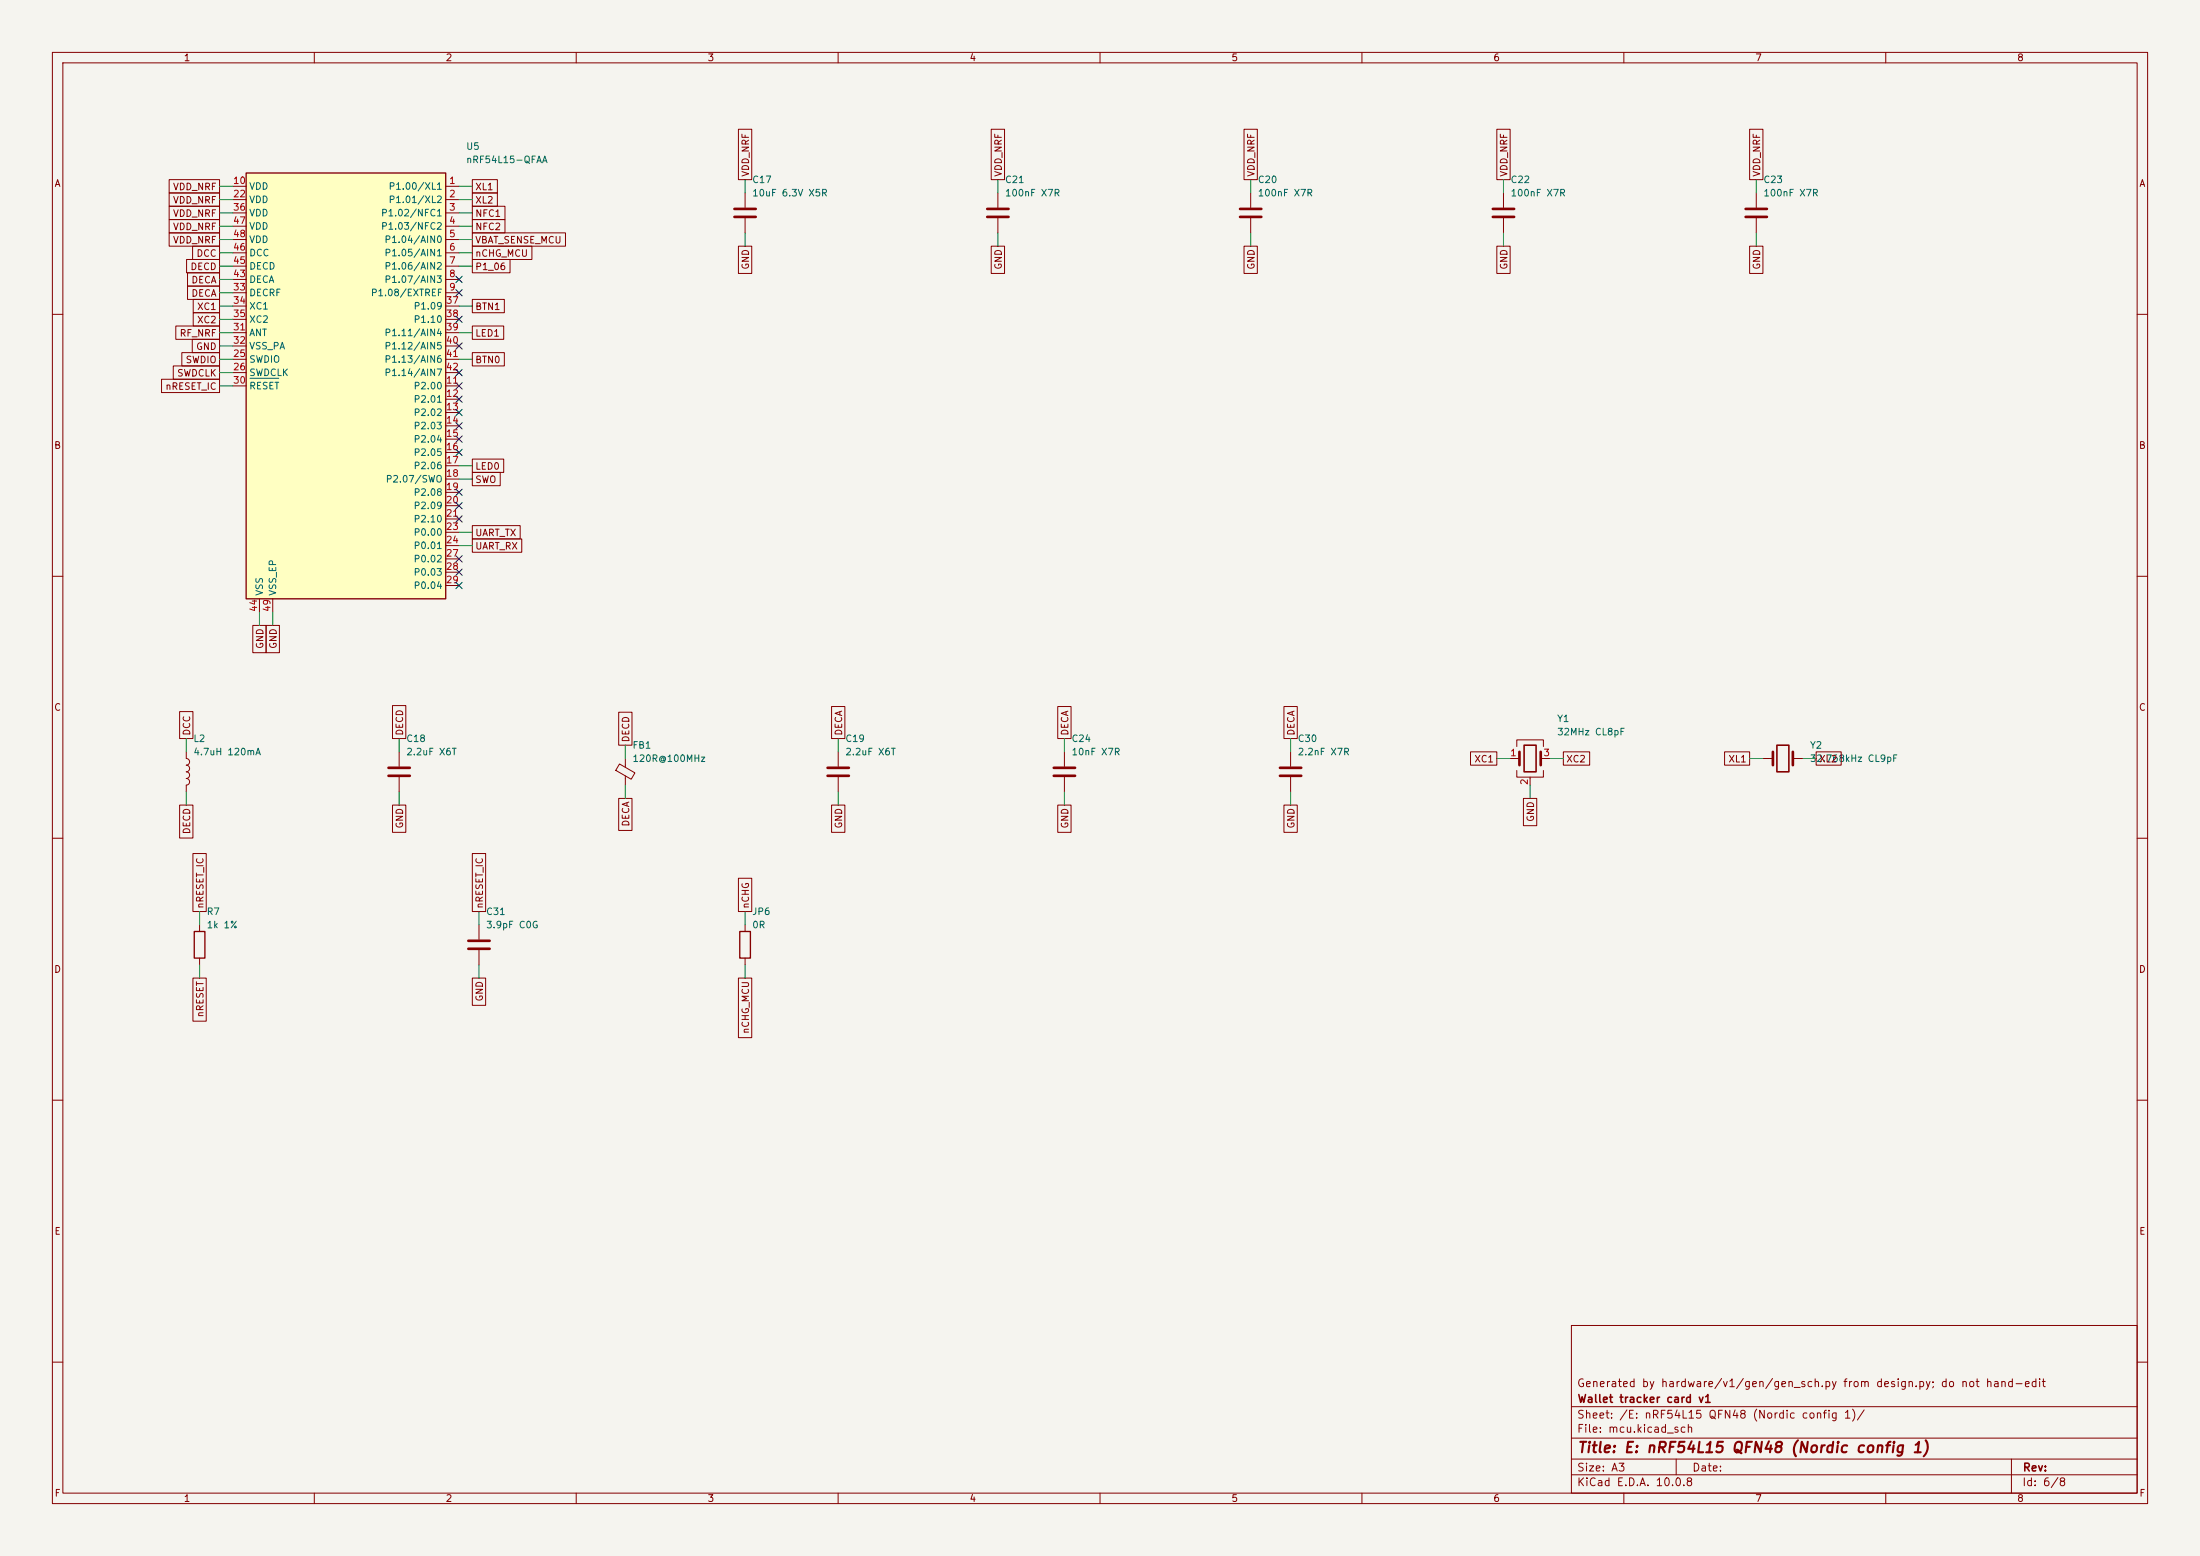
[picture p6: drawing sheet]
<svg xmlns="http://www.w3.org/2000/svg" width="420mm" height="297mm" viewBox="0 0 420 297" stroke-linecap="round" stroke-linejoin="round" font-family="sans-serif">
<path d="M0 0h420v297h-420z" fill="#f5f4ef" stroke="#f5f4ef" stroke-width=".19"/>
<g fill="none" stroke="#840000" stroke-width=".19">
<path d="M10 10h400v277h-400zM12 12h396v273h-396zM60 10v2M110 10v2M160 10v2M210 10v2M260 10v2M310 10v2M360 10v2M142.2 36.8v2.8M190.5 36.8v2.8M238.8 36.8v2.8"/>
<path d="M287 36.8v2.8M335.3 36.8v2.8M142.2 41.7v2.8M190.5 41.7v2.8M238.8 41.7v2.8M287 41.7v2.8M335.3 41.7v2.8M10 60h2M408 60h2M10 110h2M408 110h2M10 160h2"/>
<path d="M35.6 143.5v1.3a.64 .64 0 0 1 .6 .6 .64 .64 0 0 1-.6 .7 .64 .64 0 0 1 .6 .6 .64 .64 0 0 1-.6 .6 .64 .64 0 0 1 .6 .7 .64 .64 0 0 1-.6 .6 .64 .64 0 0 1 .6 .6 .64 .64 0 0 1-.6 .7v1.2M76.2 143.5v2.8M76.2 148.3v2.8M118.3 145.8l2.9 1.7-.7 1.2-2.9-1.7zM119.4 144.8v1.6M119.4 148.1v1.8M160 143.5v2.8M160 148.3v2.8M203.2 143.5v2.8M203.2 148.3v2.8M246.4 143.5v2.8M246.4 148.3v2.8"/>
<path d="M336.5 144.8h2M342.3 144.8h1.9M408 160h2M91.4 176.5v2.8M142.2 176.5v1.3M91.4 181.4v2.8M142.2 182.9v1.3M10 210h2M408 210h2M300 253h108v32h-108zM10 260h2M300 278.5h108"/>
<path d="M300 274.5h108M300 268.5h108M320 278.5v3M384 278.5v6.5M408 260h2M60 285v2M110 285v2M160 285v2M210 285v2M260 285v2M300 281.5h108M310 285v2"/>
<path d="M360 285v2"/>
</g>
<g fill="none" stroke="#840000" stroke-width=".51">
<path d="M140.2 39.9h4.1M188.5 39.9h4M236.7 39.9h4.1M285 39.9h4.1M333.2 39.9h4.1M140.2 41.4h4.1M188.5 41.4h4M236.7 41.4h4.1M285 41.4h4.1M333.2 41.4h4.1M74.2 146.6h4M74.2 148.1h4"/>
<path d="M158 146.6h4.1M158 148.1h4.1M201.2 146.6h4M201.2 148.1h4M244.3 146.6h4.1M244.3 148.1h4.1M338.5 143.5v2.6M342.3 143.5v2.6M89.4 179.6h4.1M89.4 181.1h4.1"/>
</g>
<path d="M141.2 177.8h2.1v5.1h-2.1z" fill="none" stroke="#840000" stroke-width=".25"/>
<path d="M339.2 142.2h2.3v5.1h-2.3z" fill="none" stroke="#840000" stroke-width=".3"/>
<path d="M47 33h38.1v81.3h-38.1z" fill="#ffffc2"/>
<path d="M47 33h38.1v81.3h-38.1zM37.1 177.8h2v5.1h-2z" fill="none" stroke="#840000" stroke-width=".25"/>
<g fill="none" stroke="#840000" stroke-width=".19">
<path d="M32.3 34.3h9.6v2.5h-9.6zM32.3 36.8h9.6v2.6h-9.6zM32.3 39.4h9.6v2.5h-9.6zM44.4 35.6h2.6M44.4 38.1h2.6M85.1 35.6h2.5M85.1 38.1h2.5M90.2 34.3h4.8v2.5h-4.8zM90.2 36.8h4.8v2.6h-4.8zM90.2 39.4h6.2v2.5h-6.2zM141 24.7h2.5v9.6h-2.5zM189.2 24.7h2.6v9.6h-2.6z"/>
<path d="M237.5 24.7h2.5v9.6h-2.5zM285.7 24.7h2.6v9.6h-2.6zM334 24.7h2.6v9.6h-2.6zM32.3 44.4h9.6v2.6h-9.6zM32.3 41.9h9.6v2.6h-9.6zM35.6 49.5h6.3v2.6h-6.3zM35.8 54.6h6.1v2.6h-6.1zM35.8 52.1h6.1v2.5h-6.1zM36.8 47h5.1v2.5h-5.1zM36.9 59.7h5v2.5h-5zM36.9 57.1h5v2.6h-5zM44.4 40.6h2.6"/>
<path d="M44.4 43.2h2.6M44.4 45.7h2.6M44.4 48.3h2.6M44.4 50.8h2.6M44.4 53.3h2.6M44.4 55.9h2.6M44.4 58.4h2.6M85.1 40.6h2.5M85.1 43.2h2.5M85.1 45.7h2.5M85.1 48.3h2.5M85.1 50.8h2.5"/>
<path d="M85.1 53.3h2.5M85.1 55.9h2.5M85.1 58.4h2.5M90.2 41.9h6.2v2.6h-6.2zM90.2 44.4h17.8v2.6h-17.8zM90.2 47h11.3v2.5h-11.3zM90.2 57.1h6.1v2.6h-6.1zM90.2 49.5h7.2v2.6h-7.2zM141 47h2.5v5.2h-2.5zM189.2 47h2.6v5.2h-2.6zM237.5 47h2.5v5.2h-2.5zM285.7 47h2.6v5.2h-2.6z"/>
<path d="M334 47h2.6v5.2h-2.6zM30.8 72.4h11.1v2.5h-11.1zM33.1 69.8h8.8v2.6h-8.8zM33.6 62.2h8.3v2.6h-8.3zM34.7 67.3h7.2v2.6h-7.2zM36.7 64.8h5.2v2.5h-5.2zM44.4 73.7h2.6M44.4 68.6h2.6M44.4 71.1h2.6M44.4 63.5h2.6M44.4 66h2.6M44.4 61h2.6"/>
<path d="M85.1 73.7h2.5M85.1 76.2h2.5M85.1 78.7h2.5M85.1 68.6h2.5M85.1 71.1h2.5M85.1 63.5h2.5M85.1 66h2.5M85.1 61h2.5M90.2 62.2h6v2.6h-6zM90.2 67.3h6.1v2.6h-6.1zM85.1 81.3h2.5M85.1 83.8h2.5"/>
<path d="M85.1 86.4h2.5M85.1 88.9h2.5M85.1 91.4h2.5M85.1 94h2.5M85.1 96.5h2.5M85.1 99.1h2.5M90.2 90.2h5.3v2.5h-5.3zM90.2 87.6h6v2.6h-6zM48.3 119.4h2.5v5.2h-2.5zM49.5 114.3v2.5M50.8 119.4h2.5v5.2h-2.5zM52.1 114.3v2.5"/>
<path d="M85.1 101.6h2.5M85.1 104.1h2.5M85.1 106.7h2.5M85.1 109.2h2.5M85.1 111.8h2.5M90.2 102.9h9.4v2.5h-9.4zM90.2 100.3h9.1v2.6h-9.1zM34.3 135.8h2.5v5.2h-2.5zM74.9 134.7h2.6v6.3h-2.6zM118.1 135.9h2.6v6.3h-2.6zM158.7 134.9h2.6v6.1h-2.6zM201.9 134.9h2.6v6.1h-2.6z"/>
<path d="M245.1 134.9h2.6v6.1h-2.6zM34.3 153.7h2.5v6.3h-2.5zM74.9 153.7h2.6v5.2h-2.6zM118.1 152.4h2.6v6.1h-2.6zM158.7 153.7h2.6v5.2h-2.6zM201.9 153.7h2.6v5.2h-2.6zM245.1 153.7h2.6v5.2h-2.6zM280.7 143.5h5v2.6h-5zM288.3 144.8h1.8M289.6 142.5v-1.3h5v1.3M289.6 147.1v1.2h5v-1.2M290.8 152.4h2.6v5.2h-2.6z"/>
<path d="M292.1 148.3v1.6M294.1 144.8h1.8M298.4 143.5h5.1v2.6h-5.1zM329.2 143.5h4.8v2.6h-4.8zM346.7 143.5h4.8v2.6h-4.8zM36.8 162.9h2.6v11.1h-2.6zM38.1 176.5v1.3M90.2 162.9h2.5v11.1h-2.5zM141 167.6h2.5v6.4h-2.5zM36.8 186.7h2.6v8.2h-2.6zM38.1 182.9v1.3M90.2 186.7h2.5v5.2h-2.5z"/>
<path d="M141 186.7h2.5v11.4h-2.5z"/>
</g>
<path d="M47.7 72.2h5.5" fill="none" stroke="#006464" stroke-width=".19"/>
<path d="M290.1 143.5v2.6M294.1 143.5v2.6" fill="none" stroke="#840000" stroke-width=".51"/>
<path d="M291 142.2h2.2v5.1h-2.2z" fill="none" stroke="#840000" stroke-width=".3"/>
<g fill="none" stroke="#009600" stroke-width=".19">
<path d="M41.9 38.1h2.5M41.9 35.6h2.5M87.6 38.1h2.6M87.6 35.6h2.6M142.2 34.3v2.5M190.5 34.3v2.5M238.8 34.3v2.5M287 34.3v2.5M335.3 34.3v2.5M41.9 48.3h2.5M41.9 58.4h2.5M41.9 55.9h2.5"/>
<path d="M41.9 53.3h2.5M41.9 50.8h2.5M41.9 45.7h2.5M41.9 43.2h2.5M41.9 40.6h2.5M87.6 48.3h2.6M87.6 58.4h2.6M87.6 50.8h2.6M87.6 45.7h2.6M87.6 43.2h2.6M87.6 40.6h2.6M142.2 44.5v2.5"/>
<path d="M190.5 44.5v2.5M238.8 44.5v2.5M287 44.5v2.5M335.3 44.5v2.5M41.9 73.7h2.5M41.9 71.1h2.5M41.9 63.5h2.5M41.9 66h2.5M41.9 68.6h2.5M41.9 61h2.5M87.6 63.5h2.6M87.6 68.6h2.6"/>
<path d="M87.6 91.4h2.6M87.6 88.9h2.6M49.5 116.8v2.6M52.1 116.8v2.6M87.6 101.6h2.6M87.6 104.1h2.6M35.6 141v2.5M35.6 151.1v2.6M76.2 141v2.5M76.2 151.1v2.6M119.4 142.2v2.6M119.4 149.9v2.5"/>
<path d="M160 141v2.5M160 151.1v2.6M203.2 141v2.5M203.2 151.1v2.6M246.4 141v2.5M246.4 151.1v2.6M285.7 144.8h2.6M292.1 149.9v2.5M295.9 144.8h2.5M334 144.8h2.5M344.2 144.8h2.5M38.1 174v2.5"/>
<path d="M91.4 174v2.5M142.2 174v2.5M38.1 184.2v2.5M91.4 184.2v2.5M142.2 184.2v2.5"/>
</g>
<g fill="none" stroke="#000084" stroke-width=".19">
<path d="M87 55.3l1.2 1.2M87 52.7l1.2 1.2M88.2 55.3l-1.2 1.2M88.2 52.7l-1.2 1.2M87 78.1l1.2 1.2M87 75.6l1.2 1.2M87 73.1l1.2 1.2M87 70.5l1.2 1.2M87 60.4l1.2 1.2M87 65.4l1.2 1.2M88.2 78.1l-1.2 1.2M88.2 75.6l-1.2 1.2"/>
<path d="M88.2 73.1l-1.2 1.2M88.2 70.5l-1.2 1.2M88.2 60.4l-1.2 1.2M88.2 65.4l-1.2 1.2M87 80.7l1.2 1.2M87 95.9l1.2 1.2M87 83.2l1.2 1.2M87 85.8l1.2 1.2M87 98.5l1.2 1.2M87 93.4l1.2 1.2M88.2 80.7l-1.2 1.2M88.2 95.9l-1.2 1.2"/>
<path d="M88.2 83.2l-1.2 1.2M88.2 85.8l-1.2 1.2M88.2 98.5l-1.2 1.2M88.2 93.4l-1.2 1.2M87 111.2l1.2 1.2M87 108.6l1.2 1.2M87 106.1l1.2 1.2M88.2 111.2l-1.2 1.2M88.2 108.6l-1.2 1.2M88.2 106.1l-1.2 1.2"/>
</g>
<text font-size="2" fill="#840000" x="301" y="277.8">Title: E: nRF54L15 QFN48 (Nordic config 1)</text>
<g font-size="1.5" fill="#840000">
<text x="300.9" y="265.1">Generated by hardware/v1/gen/gen_sch.py from design.py; do not hand-edit</text>
<text x="301" y="268.1">Wallet tracker card v1</text>
<text x="300.9" y="273.8">File: mcu.kicad_sch</text>
<text x="300.9" y="271.1">Sheet: /E: nRF54L15 QFN48 (Nordic config 1)/</text>
<text x="300.9" y="281.2">Size: A3</text>
<text x="322.9" y="281.2">Date:</text>
<text x="386" y="281.2">Rev:</text>
<text x="300.9" y="284">KiCad E.D.A. 10.0.8</text>
<text x="385.9" y="284">Id: 6/8</text>
</g>
<g font-size="1.3" fill="#840000">
<text x="35" y="12">1</text>
<text x="85" y="12">2</text>
<text x="135" y="12">3</text>
<text x="185" y="12">4</text>
<text x="235" y="12">5</text>
<text x="285" y="12">6</text>
<text x="335" y="12">7</text>
<text x="385" y="12">8</text>
<text x="10.3" y="36">A</text>
<text x="143.3" y="33.8" transform="rotate(-90 143.3 33.8)">VDD_NRF</text>
<text x="191.6" y="33.8" transform="rotate(-90 191.6 33.8)">VDD_NRF</text>
<text x="239.8" y="33.8" transform="rotate(-90 239.8 33.8)">VDD_NRF</text>
<text x="288.1" y="33.8" transform="rotate(-90 288.1 33.8)">VDD_NRF</text>
<text x="336.3" y="33.8" transform="rotate(-90 336.3 33.8)">VDD_NRF</text>
<text x="408.3" y="36">A</text>
<text x="32.9" y="36.6">VDD_NRF</text>
<text x="32.9" y="39.2">VDD_NRF</text>
<text x="32.9" y="41.7">VDD_NRF</text>
<text x="90.6" y="36.6">XL1</text>
<text x="90.6" y="39.2">XL2</text>
<text x="90.6" y="41.7">NFC1</text>
<text x="32.9" y="46.8">VDD_NRF</text>
<text x="32.9" y="44.2">VDD_NRF</text>
<text x="90.6" y="44.2">NFC2</text>
<text x="90.6" y="46.8">VBAT_SENSE_MCU</text>
<text x="36.2" y="51.9">DECD</text>
<text x="37.4" y="49.3">DCC</text>
<text x="90.6" y="49.3">nCHG_MCU</text>
<text x="90.6" y="51.9">P1_06</text>
<text x="143.3" y="51.6" transform="rotate(-90 143.3 51.6)">GND</text>
<text x="191.6" y="51.6" transform="rotate(-90 191.6 51.6)">GND</text>
<text x="239.8" y="51.6" transform="rotate(-90 239.8 51.6)">GND</text>
<text x="288.1" y="51.6" transform="rotate(-90 288.1 51.6)">GND</text>
<text x="336.3" y="51.6" transform="rotate(-90 336.3 51.6)">GND</text>
<text x="36.4" y="56.9">DECA</text>
<text x="36.4" y="54.4">DECA</text>
<text x="37.5" y="59.5">XC1</text>
<text x="90.6" y="59.5">BTN1</text>
<text x="34.2" y="64.6">RF_NRF</text>
<text x="37.5" y="62">XC2</text>
<text x="90.6" y="64.6">LED1</text>
<text x="35.3" y="69.6">SWDIO</text>
<text x="37.3" y="67.1">GND</text>
<text x="90.6" y="69.6">BTN0</text>
<text x="31.5" y="74.7">nRESET_IC</text>
<text x="33.7" y="72.2">SWDCLK</text>
<text x="10.2" y="86">B</text>
<text x="90.6" y="90">LED0</text>
<text x="408.2" y="86">B</text>
<text x="90.6" y="92.5">SWO</text>
<text x="90.6" y="105.2">UART_RX</text>
<text x="90.6" y="102.7">UART_TX</text>
<text x="50.6" y="124" transform="rotate(-90 50.6 124)">GND</text>
<text x="53.1" y="124" transform="rotate(-90 53.1 124)">GND</text>
<text x="10.2" y="136">C</text>
<text x="408.2" y="136">C</text>
<text x="36.6" y="140.5" transform="rotate(-90 36.6 140.5)">DCC</text>
<text x="77.3" y="140.5" transform="rotate(-90 77.3 140.5)">DECD</text>
<text x="120.4" y="141.8" transform="rotate(-90 120.4 141.8)">DECD</text>
<text x="161.1" y="140.5" transform="rotate(-90 161.1 140.5)">DECA</text>
<text x="204.3" y="140.5" transform="rotate(-90 204.3 140.5)">DECA</text>
<text x="247.4" y="140.5" transform="rotate(-90 247.4 140.5)">DECA</text>
<text x="281.4" y="145.8">XC1</text>
<text x="298.9" y="145.8">XC2</text>
<text x="329.9" y="145.8">XL1</text>
<text x="347.2" y="145.8">XL2</text>
<text x="36.6" y="159.3" transform="rotate(-90 36.6 159.3)">DECD</text>
<text x="77.3" y="158.2" transform="rotate(-90 77.3 158.2)">GND</text>
<text x="120.4" y="157.9" transform="rotate(-90 120.4 157.9)">DECA</text>
<text x="161.1" y="158.2" transform="rotate(-90 161.1 158.2)">GND</text>
<text x="204.3" y="158.2" transform="rotate(-90 204.3 158.2)">GND</text>
<text x="247.4" y="158.2" transform="rotate(-90 247.4 158.2)">GND</text>
<text x="293.2" y="157" transform="rotate(-90 293.2 157)">GND</text>
<text x="39.2" y="173.5" transform="rotate(-90 39.2 173.5)">nRESET_IC</text>
<text x="92.5" y="173.5" transform="rotate(-90 92.5 173.5)">nRESET_IC</text>
<text x="143.3" y="173.5" transform="rotate(-90 143.3 173.5)">nCHG</text>
<text x="10.2" y="186">D</text>
<text x="408.2" y="186">D</text>
<text x="92.5" y="191.3" transform="rotate(-90 92.5 191.3)">GND</text>
<text x="39.2" y="194.3" transform="rotate(-90 39.2 194.3)">nRESET</text>
<text x="143.3" y="197.4" transform="rotate(-90 143.3 197.4)">nCHG_MCU</text>
<text x="10.3" y="236">E</text>
<text x="408.3" y="236">E</text>
<text x="10.3" y="286">F</text>
<text x="35" y="287">1</text>
<text x="85" y="287">2</text>
<text x="135" y="287">3</text>
<text x="185" y="287">4</text>
<text x="235" y="287">5</text>
<text x="285" y="287">6</text>
<text x="335" y="287">7</text>
<text x="385" y="287">8</text>
<text x="408.3" y="286">F</text>
</g>
<g font-size="1.3" fill="#006464">
<text x="88.9" y="28.9">U5</text>
<text x="88.9" y="31.4">nRF54L15-QFAA</text>
<text x="143.5" y="35.3">C17</text>
<text x="191.8" y="35.3">C21</text>
<text x="240" y="35.3">C20</text>
<text x="288.3" y="35.3">C22</text>
<text x="336.5" y="35.3">C23</text>
<text x="47.5" y="36.5">VDD</text>
<text x="47.5" y="39.1">VDD</text>
<text x="47.5" y="41.6">VDD</text>
<text x="72.6" y="41.6">P1.02/NFC1</text>
<text x="74.1" y="36.5">P1.00/XL1</text>
<text x="74.1" y="39.1">P1.01/XL2</text>
<text x="143.5" y="37.8">10uF 6.3V X5R</text>
<text x="191.8" y="37.8">100nF X7R</text>
<text x="240" y="37.8">100nF X7R</text>
<text x="288.3" y="37.8">100nF X7R</text>
<text x="336.5" y="37.8">100nF X7R</text>
<text x="47.5" y="44.1">VDD</text>
<text x="47.5" y="46.7">VDD</text>
<text x="72.6" y="44.1">P1.03/NFC2</text>
<text x="73.3" y="46.7">P1.04/AIN0</text>
<text x="47.5" y="51.8">DECD</text>
<text x="47.5" y="49.2">DCC</text>
<text x="73.3" y="49.2">P1.05/AIN1</text>
<text x="73.3" y="51.8">P1.06/AIN2</text>
<text x="47.5" y="56.8">DECRF</text>
<text x="47.5" y="59.4">XC1</text>
<text x="47.5" y="54.3">DECA</text>
<text x="70.7" y="56.8">P1.08/EXTREF</text>
<text x="73.3" y="54.3">P1.07/AIN3</text>
<text x="78.9" y="59.4">P1.09</text>
<text x="47.5" y="64.5">ANT</text>
<text x="47.5" y="61.9">XC2</text>
<text x="73.3" y="64.5">P1.11/AIN4</text>
<text x="78.9" y="61.9">P1.10</text>
<text x="47.5" y="69.5">SWDIO</text>
<text x="47.5" y="67">VSS_PA</text>
<text x="73.3" y="67">P1.12/AIN5</text>
<text x="73.3" y="69.5">P1.13/AIN6</text>
<text x="47.5" y="72.1">SWDCLK</text>
<text x="47.5" y="74.6">RESET</text>
<text x="73.3" y="72.1">P1.14/AIN7</text>
<text x="78.9" y="74.6">P2.00</text>
<text x="78.9" y="77.2">P2.01</text>
<text x="78.9" y="79.7">P2.02</text>
<text x="78.9" y="82.2">P2.03</text>
<text x="78.9" y="84.8">P2.04</text>
<text x="78.9" y="87.3">P2.05</text>
<text x="78.9" y="89.9">P2.06</text>
<text x="73.5" y="92.4">P2.07/SWO</text>
<text x="78.9" y="94.9">P2.08</text>
<text x="78.9" y="97.5">P2.09</text>
<text x="78.9" y="100">P2.10</text>
<text x="78.9" y="102.6">P0.00</text>
<text x="78.9" y="105.1">P0.01</text>
<text x="78.9" y="107.6">P0.02</text>
<text x="50.5" y="113.8" transform="rotate(-90 50.5 113.8)">VSS</text>
<text x="53" y="113.8" transform="rotate(-90 53 113.8)">VSS_EP</text>
<text x="78.9" y="110.2">P0.03</text>
<text x="78.9" y="112.7">P0.04</text>
<text x="36.8" y="141.9">L2</text>
<text x="77.5" y="141.9">C18</text>
<text x="120.6" y="143.2">FB1</text>
<text x="161.3" y="141.9">C19</text>
<text x="204.5" y="141.9">C24</text>
<text x="247.6" y="141.9">C30</text>
<text x="297.2" y="138.1">Y1</text>
<text x="297.2" y="140.7">32MHz CL8pF</text>
<text x="345.4" y="143.2">Y2</text>
<text x="36.8" y="144.5">4.7uH 120mA</text>
<text x="77.5" y="144.5">2.2uF X6T</text>
<text x="120.6" y="145.7">120R@100MHz</text>
<text x="161.3" y="144.5">2.2uF X6T</text>
<text x="204.5" y="144.5">10nF X7R</text>
<text x="247.6" y="144.5">2.2nF X7R</text>
<text x="345.4" y="145.7">32.768kHz CL9pF</text>
<text x="39.4" y="175">R7</text>
<text x="39.4" y="177.5">1k 1%</text>
<text x="92.7" y="175">C31</text>
<text x="92.7" y="177.5">3.9pF C0G</text>
<text x="143.5" y="175">JP6</text>
<text x="143.5" y="177.5">0R</text>
</g>
<g font-size="1.3" fill="#a90000">
<text x="44.4" y="35.4">10</text>
<text x="85.6" y="35.4">1</text>
<text x="44.4" y="38">22</text>
<text x="44.4" y="40.5">36</text>
<text x="85.6" y="38">2</text>
<text x="85.6" y="40.5">3</text>
<text x="44.4" y="43">47</text>
<text x="44.4" y="45.6">48</text>
<text x="85.6" y="43">4</text>
<text x="85.6" y="45.6">5</text>
<text x="44.4" y="53.2">43</text>
<text x="44.4" y="50.7">45</text>
<text x="44.4" y="48.1">46</text>
<text x="85.6" y="48.1">6</text>
<text x="85.6" y="50.7">7</text>
<text x="85.6" y="53.2">8</text>
<text x="44.4" y="55.7">33</text>
<text x="44.4" y="58.3">34</text>
<text x="85" y="58.3">37</text>
<text x="85.6" y="55.7">9</text>
<text x="44.4" y="63.4">31</text>
<text x="44.4" y="65.9">32</text>
<text x="44.4" y="60.8">35</text>
<text x="85" y="60.8">38</text>
<text x="85" y="63.4">39</text>
<text x="85" y="65.9">40</text>
<text x="44.4" y="68.4">25</text>
<text x="44.4" y="71">26</text>
<text x="85" y="68.4">41</text>
<text x="85" y="71">42</text>
<text x="44.4" y="73.5">30</text>
<text x="85" y="73.5">11</text>
<text x="85" y="76.1">12</text>
<text x="85" y="78.6">13</text>
<text x="85" y="81.1">14</text>
<text x="85" y="83.7">15</text>
<text x="85" y="86.2">16</text>
<text x="85" y="88.8">17</text>
<text x="85" y="91.3">18</text>
<text x="85" y="93.8">19</text>
<text x="85" y="96.4">20</text>
<text x="85" y="98.9">21</text>
<text x="85" y="101.5">23</text>
<text x="85" y="104">24</text>
<text x="85" y="106.5">27</text>
<text x="85" y="109.1">28</text>
<text x="85" y="111.6">29</text>
<text x="49.4" y="116.9" transform="rotate(-90 49.4 116.9)">44</text>
<text x="51.9" y="116.9" transform="rotate(-90 51.9 116.9)">49</text>
<text x="288.2" y="144.6">1</text>
<text x="292" y="150" transform="rotate(-90 292 150)">2</text>
<text x="294.5" y="144.6">3</text>
</g>
</svg>
